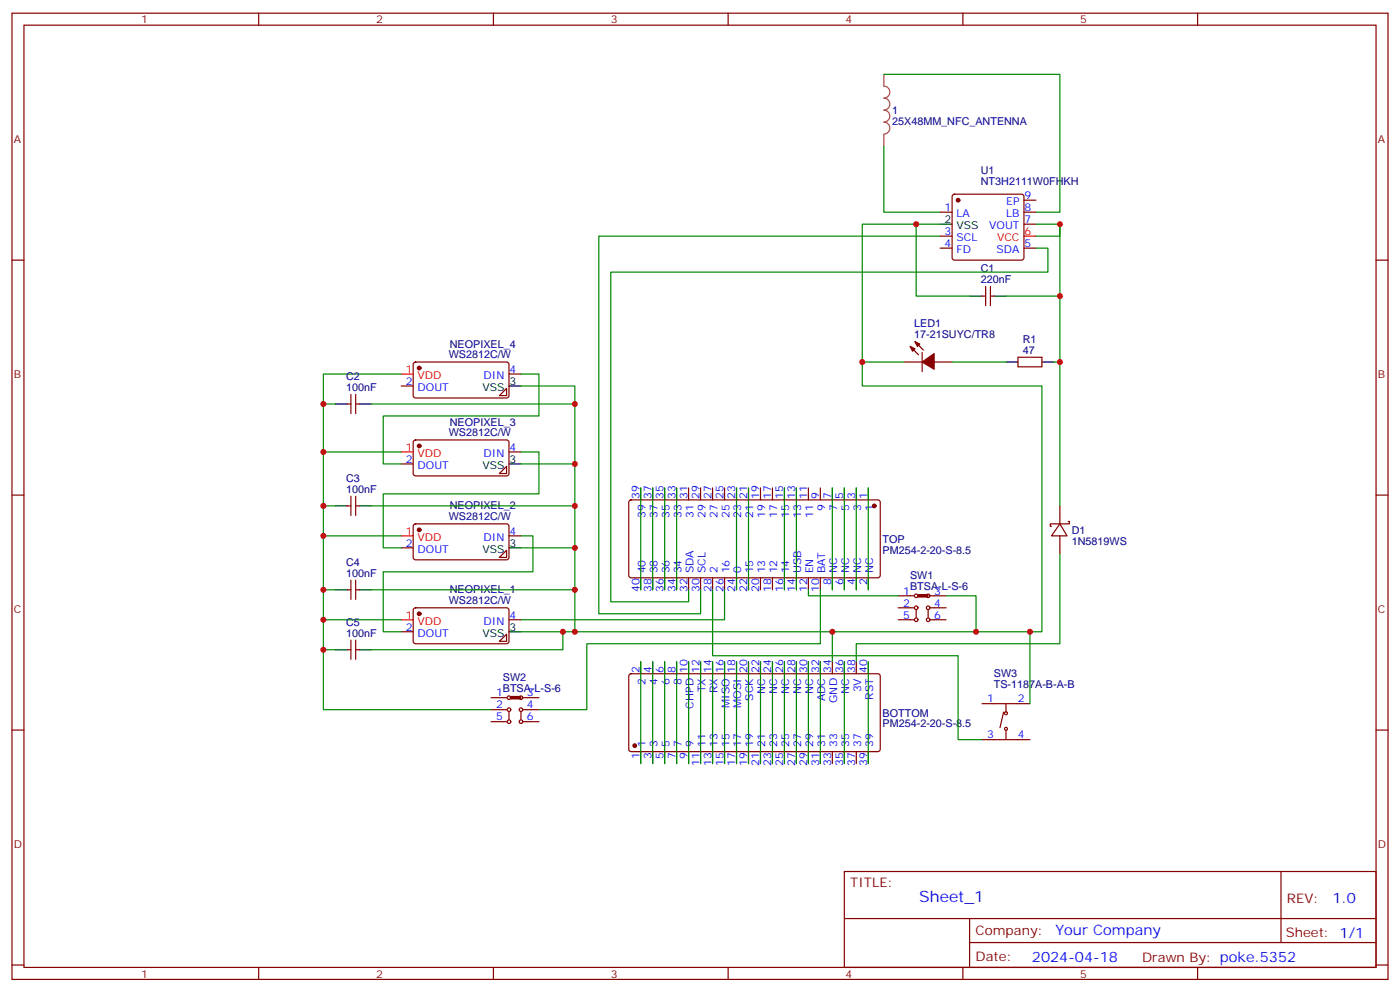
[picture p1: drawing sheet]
<svg xmlns="http://www.w3.org/2000/svg" width="412mm" height="292mm" viewBox="0 0 412 292" stroke-linecap="round" stroke-linejoin="round" font-family="sans-serif">
<g fill="none" stroke="#870000" stroke-width=".35">
<path d="M3.5 3.9h405.4v284.3h-405.4zM7.1 7.4h398.2v277.3h-398.2zM76.2 3.9v3.5M145.3 3.9v3.5M214.5 3.9v3.5M283.6 3.9v3.5M352.8 3.9v3.5M280.7 57.4l.5-.2h19.7l.5 .2 .2 .5v17.9l-.2 .5-.5 .3h-19.7l-.5-.3-.2-.5v-17.9zM301.6 58.9h3.6M3.5 76.6h3.6M276.9 62.4h3.6M276.9 73h3.6"/>
<path d="M276.9 69.5h3.6M301.6 62.4h3.6M301.6 66h3.6M301.6 73h3.6M405.3 76.6h3.6M289.3 87.1h1M290.3 84.3v5.7M291.7 84.3v5.7M291.7 87.1h1.1M102.3 118.9h1.1M103.4 116.1v5.6M104.8 116.1v5.6"/>
<path d="M104.8 118.9h1M118.2 113.6h3.5M121.9 106.7l.5-.2 27.1 .1 .4 .6v9.5l-.7 .4h-27.1l-.4-.7v-9.2zM149.2 114.3v2.1h-2.1zM149.9 110.1h3.6M266.3 106.5h5.3M268.1 102l2.5 2.4M269.5 100.5l2.5 2.5M271.6 103.7v5.7M275.2 106.5h5.3M299.9 105.1h7v2.8h-7zM118.2 136.5h3.5"/>
<path d="M121.9 129.7l.5-.2h27.1l.4 .7v9.4l-.7 .5-27.1-.1-.4-.7v-9.1zM149.2 137.2v2.1h-2.1zM149.9 133h3.6M3.5 145.7h3.6M102.3 148.9h1.1M103.4 146v5.7M104.8 146v5.7M104.8 148.9h1M121.9 154.4l.5-.2h27.1l.4 .7v9.4l-.7 .4h-27.1l-.4-.7v-9.1zM149.9 157.7h3.6M185.4 147.3l.5-.2 73 .1 .4 .6-.1 21.8-.6 .4h-73l-.4-.7v-21.5zM188.7 143.6v3.5"/>
<path d="M192.3 143.6v3.5M195.8 143.6v3.5M199.3 143.6v3.5M202.8 143.6v3.5M206.4 143.6v3.5M209.9 143.6v3.5M213.4 143.6v3.5M217 143.6v3.5M220.5 143.6v3.5M224 143.6v3.5M227.5 143.6v3.5M231.1 143.6v3.5"/>
<path d="M234.6 143.6v3.5M238.1 143.6v3.5M241.7 143.6v3.5M245.2 143.6v3.5M248.7 143.6v3.5M252.2 143.6v3.5M255.8 143.6v3.5M312.2 154.2l2.1 3.5h-4.6zM312.2 154.2h-2.8v.7h.3M312.2 148.9v5.3M312.2 157.7v5.3M314.7 153.5h.3v.7h-2.8"/>
<path d="M405.3 145.7h3.6M102.3 173.6h1.1M103.4 170.7v5.7M104.8 170.7v5.7M104.8 173.6h1M118.2 161.2h3.5M121.9 179.1l.5-.2h27.1l.4 .7v9.4l-.7 .4h-27.1l-.4-.7v-9.1zM149.2 161.9v2.1h-2.1zM188.7 170v3.6M192.3 170v3.6M195.8 170v3.6M199.3 170v3.6"/>
<path d="M202.8 170v3.6M206.4 170v3.6M209.9 170v3.6M213.4 170v3.6M217 170v3.6M220.5 170v3.6M224 170v3.6M227.5 170v3.6M231.1 170v3.6M234.6 170v3.6M238.1 170v3.6M241.7 170v3.6"/>
<path d="M245.2 170v3.6M248.7 170v3.6M252.2 170v3.6M255.8 170v3.6M264.6 178.9h4.6M264.6 175.3h4.6M269.9 179.6v2.1M273.4 179.6v2.1M274.1 178.9h4.6M274.1 175.3h4.6M102.3 191.2h1.1M103.4 188.4v5.6"/>
<path d="M104.8 188.4v5.6M104.8 191.2h1M118.2 185.9h3.5M149.2 186.6v2.1h-2.1zM149.9 182.4h3.6M185.4 198.5l.5-.2h73l.4 .7-.1 21.8-.6 .4-73-.1-.4-.6v-21.5zM188.7 194.7v3.6M192.3 194.7v3.6M195.8 194.7v3.6M199.3 194.7v3.6M202.8 194.7v3.6M206.4 194.7v3.6"/>
<path d="M209.9 194.7v3.6M213.4 194.7v3.6M217 194.7v3.6M220.5 194.7v3.6M224 194.7v3.6M227.5 194.7v3.6M231.1 194.7v3.6M234.6 194.7v3.6M238.1 194.7v3.6M241.7 194.7v3.6M245.2 194.7v3.6M248.7 194.7v3.6"/>
<path d="M252.2 194.7v3.6M255.8 194.7v3.6M264.6 182.4h4.6M274.1 182.4h4.6M3.5 214.8h3.6M144.6 212.4h4.6M144.6 208.8h4.6M144.6 205.3h4.6M149.9 209.5v2.2M153.5 209.5v2.2M154.2 212.4h4.5M154.2 208.8h4.5"/>
<path d="M154.2 205.3h4.5M289.3 217.7h14.1M289.3 207.1h14.1M295.6 209.5l-1 4.6M296.3 207.1v2.4M296.3 215.2v2.5M405.3 214.8h3.6M188.7 221.2v3.5M192.3 221.2v3.5M195.8 221.2v3.5M199.3 221.2v3.5M202.8 221.2v3.5"/>
<path d="M206.4 221.2v3.5M209.9 221.2v3.5M213.4 221.2v3.5M217 221.2v3.5M220.5 221.2v3.5M224 221.2v3.5M227.5 221.2v3.5M231.1 221.2v3.5M234.6 221.2v3.5M238.1 221.2v3.5M241.7 221.2v3.5M245.2 221.2v3.5"/>
<path d="M248.7 221.2v3.5M252.2 221.2v3.5M255.8 221.2v3.5M248.7 256.5h156.6v28.2h-156.6zM377.3 256.5v20.9M248.7 270.3h156.5M285.6 277.4h119.6M285.6 270.3v14.1M3.5 284h3.6M76.2 284.7v3.5M145.3 284.7v3.5M214.5 284.7v3.5"/>
<path d="M283.6 284.7v3.5M352.8 284.7v3.5M405.3 284h3.6"/>
<circle cx="269.9" cy="178.9" r=".53"/>
<circle cx="269.9" cy="175.3" r=".53"/>
<circle cx="273.4" cy="178.9" r=".53"/>
<circle cx="273.4" cy="175.3" r=".53"/>
<circle cx="269.9" cy="182.4" r=".53"/>
<circle cx="273.4" cy="182.4" r=".53"/>
<circle cx="149.9" cy="208.8" r=".53"/>
<circle cx="149.9" cy="212.4" r=".53"/>
<circle cx="149.9" cy="205.3" r=".53"/>
<circle cx="153.5" cy="208.8" r=".53"/>
<circle cx="153.5" cy="212.4" r=".53"/>
<circle cx="153.5" cy="205.3" r=".53"/>
<circle cx="296.3" cy="209.9" r=".44"/>
<circle cx="296.3" cy="214.5" r=".44"/>
</g>
<path d="M301.6 69.5h3.6M118.2 110.1h3.5M118.2 133h3.5M118.2 157.7h3.5M118.2 182.4h3.5" fill="none" stroke="#f00" stroke-width=".35"/>
<g fill="none" stroke="#000" stroke-width=".35">
<path d="M276.9 66h3.6M285.8 87.1h3.5M292.8 87.1h3.5M98.8 118.9h3.5M105.8 118.9h3.6M149.9 113.6h3.6M296.3 106.5h3.6M306.9 106.5h3.5M149.9 136.5h3.6M98.8 148.9h3.5M105.8 148.9h3.6M98.8 173.6h3.5"/>
<path d="M105.8 173.6h3.6M149.9 161.2h3.6M98.8 191.2h3.5M105.8 191.2h3.6M149.9 185.9h3.6"/>
</g>
<g fill="#870000" stroke="#870000" stroke-width=".35">
<path d="M268.1 102l1.4 .7-.7 .7z"/>
<path d="M269.5 100.5l1.4 .7-.7 .8z"/>
<path d="M271.6 106.5l3.6-2.4v4.6z"/>
<circle cx="282.2" cy="58.9" r=".53"/>
<circle cx="257.5" cy="148.9" r=".53"/>
<circle cx="187" cy="219.4" r=".53"/>
<circle cx="123.5" cy="180.6" r=".53"/>
<circle cx="123.5" cy="155.9" r=".53"/>
<circle cx="123.5" cy="131.2" r=".53"/>
<circle cx="123.5" cy="108.3" r=".53"/>
</g>
<path d="M260.3 21.9v3.4a1.76 1.76 0 0 1 1.8 1.8 1.76 1.76 0 0 1-1.8 1.8 1.76 1.76 0 0 1 1.8 1.7 1.76 1.76 0 0 1-1.8 1.8 1.76 1.76 0 0 1 1.8 1.8 1.76 1.76 0 0 1-1.8 1.7 1.76 1.76 0 0 1 1.8 1.8 1.76 1.76 0 0 1-1.8 1.8M260.3 39.6v3.4" fill="none" stroke="#a64a4a" stroke-width=".35"/>
<g fill="none" stroke="#008700" stroke-width=".35">
<path d="M260.3 21.9h51.9v40.5h-7M260.3 43v19.4h16.6M269.9 66v21.1h15.9M276.9 66h-22.9v40.5h12.3M276.9 69.5h-100.5v111.1h30v-7M305.2 66h7v3.5h-7M305.2 73h3.5v7.1h-128.8v97h22.9v-3.5M312.2 66v40.5h-1.8M296.3 87.1h15.9M95.2 118.9h3.6M109.4 118.9h59.9M118.2 110.1h-23v22.9h23"/>
<path d="M153.5 113.6h15.8v22.9h-15.8M153.5 110.1h5.2v12.3h-45.8v14.1h5.3M254 106.5v7.1h52.9v72.3h-61.7v8.8M280.5 106.5h15.8M312.2 106.5v42.4M95.2 133v24.7h23M153.5 133h5.2v12.3h-45.8v15.9h5.3M169.3 136.5v24.7h-15.8M95.2 157.7v24.7h23M95.2 148.9h3.6M109.4 148.9h59.9M153.5 157.7h3.5v10.6h-44.1v17.6h5.3"/>
<path d="M188.7 143.6v30M192.3 143.6v30M195.8 143.6v30M199.3 143.6v30M217 143.6v30M220.5 143.6v30M231.1 143.6v30M234.6 143.6v30M245.2 143.6v30M248.7 143.6v30M252.2 143.6v30M255.8 143.6v30"/>
<path d="M95.2 173.6h3.6M109.4 173.6h59.9M169.3 161.2v24.7h-15.8M209.9 173.6v19.4h72.3v24.7h7.1M213.4 173.6v8.8h-59.9M238.1 173.6v1.7h26.5M241.7 173.6v15.8h-68.8v19.4h-14.2M278.7 175.3h8.8v10.6M312.2 163v26.4h-60v5.3M95.2 182.4v8.8h3.6M95.2 191.2v17.6h49.4M165.8 185.9v5.3h-56.4"/>
<path d="M169.3 185.9h75.9M188.7 194.7v30M192.3 194.7v30M195.8 194.7v30M199.3 194.7v30M202.8 194.7v30M206.4 194.7v30M209.9 194.7v30M213.4 194.7v30M217 194.7v30M220.5 194.7v30M224 194.7v30"/>
<path d="M227.5 194.7v30M231.1 194.7v30M234.6 194.7v30M238.1 194.7v30M241.7 194.7v30M248.7 194.7v30M255.8 194.7v30M303.4 185.9v21.2"/>
</g>
<path d="M270.6 175.3h2.4M150.6 205.3h2.5" fill="none" stroke="#870000" stroke-width="1.1"/>
<g fill="#c00">
<circle cx="312.2" cy="87.1" r=".88"/>
<circle cx="312.2" cy="66" r=".88"/>
<circle cx="269.9" cy="66" r=".88"/>
<circle cx="254" cy="106.5" r=".88"/>
<circle cx="312.2" cy="106.5" r=".88"/>
<circle cx="95.3" cy="133" r=".88"/>
<circle cx="95.3" cy="157.7" r=".88"/>
<circle cx="169.3" cy="136.5" r=".88"/>
<circle cx="169.3" cy="161.2" r=".88"/>
<circle cx="245.2" cy="185.9" r=".88"/>
<circle cx="169.3" cy="185.9" r=".88"/>
<circle cx="95.3" cy="118.9" r=".88"/>
<circle cx="169.3" cy="118.9" r=".88"/>
<circle cx="95.3" cy="148.9" r=".88"/>
<circle cx="169.3" cy="148.9" r=".88"/>
<circle cx="95.3" cy="173.6" r=".88"/>
<circle cx="169.3" cy="173.6" r=".88"/>
<circle cx="165.8" cy="185.9" r=".88"/>
<circle cx="95.3" cy="182.4" r=".88"/>
<circle cx="95.3" cy="191.2" r=".88"/>
<circle cx="287.5" cy="185.9" r=".88"/>
<circle cx="303.4" cy="185.9" r=".88"/>
</g>
<text font-size="4.6" fill="#00f" x="270.8" y="265.5">Sheet_1</text>
<g font-size="4.2" fill="#00f">
<text x="392.5" y="265.7">1.0</text>
<text x="310.9" y="275.3">Your Company</text>
<text x="304" y="283.1">2024-04-18</text>
</g>
<g font-size="3.9" fill="#800">
<text x="250.5" y="261.1">TITLE:</text>
<text x="379.1" y="265.7">REV:</text>
<text x="287.4" y="275.3">Company:</text>
<text x="378.7" y="275.9">Sheet: 1/1</text>
<text x="287.4" y="282.9">Date:</text>
<text x="336.4" y="283">Drawn By: poke.5352</text>
</g>
<g font-size="3.2" fill="#800">
<text x="41.6" y="6.9">1</text>
<text x="110.8" y="6.9">2</text>
<text x="179.9" y="6.9">3</text>
<text x="249.1" y="6.9">4</text>
<text x="318.2" y="6.9">5</text>
<text x="4.1" y="42">A</text>
<text x="405.9" y="42">A</text>
<text x="4.1" y="111.1">B</text>
<text x="405.9" y="111.1">B</text>
<text x="4.1" y="180.3">C</text>
<text x="405.9" y="180.3">C</text>
<text x="4.1" y="249.4">D</text>
<text x="405.9" y="249.4">D</text>
<text x="41.6" y="287.7">1</text>
<text x="110.8" y="287.7">2</text>
<text x="179.9" y="287.7">3</text>
<text x="249.1" y="287.7">4</text>
<text x="318.2" y="287.7">5</text>
</g>
<g font-size="3.2" fill="#000080">
<text x="262.8" y="33.5">1</text>
<text x="262.8" y="36.7">25X48MM_NFC_ANTENNA</text>
<text x="288.9" y="51.2">U1</text>
<text x="288.9" y="54.3">NT3H2111W0FHKH</text>
<text x="288.9" y="83.3">220nF</text>
<text x="288.9" y="80.1">C1</text>
<text x="269.3" y="99.5">17-21SUYC/TR8</text>
<text x="269.3" y="96.3">LED1</text>
<text x="301.3" y="100.9">R1</text>
<text x="132.2" y="105.5">WS2812C/W</text>
<text x="132.5" y="102.3">NEOPIXEL_4</text>
<text x="301.3" y="104.1">47</text>
<text x="102" y="111.8">C2</text>
<text x="102" y="115">100nF</text>
<text x="132.5" y="125.2">NEOPIXEL_3</text>
<text x="132.2" y="128.4">WS2812C/W</text>
<text x="102" y="141.8">C3</text>
<text x="102" y="145">100nF</text>
<text x="132.5" y="149.9">NEOPIXEL_2</text>
<text x="132.2" y="153.1">WS2812C/W</text>
<text x="260" y="159.7">TOP</text>
<text x="315.7" y="160.3">1N5819WS</text>
<text x="315.7" y="157.1">D1</text>
<text x="102" y="166.5">C4</text>
<text x="260" y="162.9">PM254-2-20-S-8.5</text>
<text x="102" y="169.7">100nF</text>
<text x="268.1" y="173.6">BTSA-L-S-6</text>
<text x="268.1" y="170.4">SW1</text>
<text x="132.2" y="177.8">WS2812C/W</text>
<text x="132.5" y="174.6">NEOPIXEL_1</text>
<text x="102" y="184.1">C5</text>
<text x="102" y="187.3">100nF</text>
<text x="148.1" y="203.6">BTSA-L-S-6</text>
<text x="148.1" y="200.4">SW2</text>
<text x="292.8" y="202.3">TS-1187A-B-A-B</text>
<text x="292.8" y="199.1">SW3</text>
<text x="260" y="214.1">PM254-2-20-S-8.5</text>
<text x="260" y="210.9">BOTTOM</text>
</g>
<g font-size="3.2" fill="#00f">
<text x="301.8" y="58.6">9</text>
<text x="278.3" y="62.1">1</text>
<text x="281.8" y="63.9">LA</text>
<text x="296.4" y="63.9">LB</text>
<text x="296.4" y="60.3">EP</text>
<text x="301.8" y="62.1">8</text>
<text x="301.8" y="65.6">7</text>
<text x="278.3" y="69.1">3</text>
<text x="281.8" y="70.9">SCL</text>
<text x="291.4" y="67.4">VOUT</text>
<text x="278.3" y="72.7">4</text>
<text x="281.8" y="74.4">FD</text>
<text x="293.5" y="74.4">SDA</text>
<text x="301.8" y="72.7">5</text>
<text x="119.5" y="113.2">2</text>
<text x="142.5" y="111.5">DIN</text>
<text x="150.1" y="109.7">4</text>
<text x="123" y="115">DOUT</text>
<text x="119.5" y="136.2">2</text>
<text x="123" y="137.9">DOUT</text>
<text x="142.5" y="134.4">DIN</text>
<text x="150.1" y="132.6">4</text>
<text x="188.4" y="146.9" transform="rotate(-90 188.4 146.9)">39</text>
<text x="191.9" y="146.9" transform="rotate(-90 191.9 146.9)">37</text>
<text x="195.4" y="146.9" transform="rotate(-90 195.4 146.9)">35</text>
<text x="199" y="146.9" transform="rotate(-90 199 146.9)">33</text>
<text x="202.5" y="146.9" transform="rotate(-90 202.5 146.9)">31</text>
<text x="206" y="146.9" transform="rotate(-90 206 146.9)">29</text>
<text x="209.5" y="146.9" transform="rotate(-90 209.5 146.9)">27</text>
<text x="213.1" y="146.9" transform="rotate(-90 213.1 146.9)">25</text>
<text x="216.6" y="146.9" transform="rotate(-90 216.6 146.9)">23</text>
<text x="220.1" y="146.9" transform="rotate(-90 220.1 146.9)">21</text>
<text x="223.7" y="146.9" transform="rotate(-90 223.7 146.9)">19</text>
<text x="227.2" y="146.9" transform="rotate(-90 227.2 146.9)">17</text>
<text x="230.7" y="146.9" transform="rotate(-90 230.7 146.9)">15</text>
<text x="234.2" y="146.9" transform="rotate(-90 234.2 146.9)">13</text>
<text x="237.8" y="146.9" transform="rotate(-90 237.8 146.9)">11</text>
<text x="241.3" y="146.9" transform="rotate(-90 241.3 146.9)">9</text>
<text x="244.8" y="146.9" transform="rotate(-90 244.8 146.9)">7</text>
<text x="248.4" y="146.9" transform="rotate(-90 248.4 146.9)">5</text>
<text x="251.9" y="146.9" transform="rotate(-90 251.9 146.9)">3</text>
<text x="255.4" y="146.9" transform="rotate(-90 255.4 146.9)">1</text>
<text x="190.1" y="152.4" transform="rotate(-90 190.1 152.4)">39</text>
<text x="193.7" y="152.4" transform="rotate(-90 193.7 152.4)">37</text>
<text x="197.2" y="152.4" transform="rotate(-90 197.2 152.4)">35</text>
<text x="200.7" y="152.4" transform="rotate(-90 200.7 152.4)">33</text>
<text x="204.3" y="152.4" transform="rotate(-90 204.3 152.4)">31</text>
<text x="207.8" y="152.4" transform="rotate(-90 207.8 152.4)">29</text>
<text x="211.3" y="152.4" transform="rotate(-90 211.3 152.4)">27</text>
<text x="214.8" y="152.4" transform="rotate(-90 214.8 152.4)">25</text>
<text x="218.4" y="152.4" transform="rotate(-90 218.4 152.4)">23</text>
<text x="221.9" y="152.4" transform="rotate(-90 221.9 152.4)">21</text>
<text x="225.4" y="152.4" transform="rotate(-90 225.4 152.4)">19</text>
<text x="229" y="152.4" transform="rotate(-90 229 152.4)">17</text>
<text x="232.5" y="152.4" transform="rotate(-90 232.5 152.4)">15</text>
<text x="236" y="152.4" transform="rotate(-90 236 152.4)">13</text>
<text x="239.5" y="152.4" transform="rotate(-90 239.5 152.4)">11</text>
<text x="243.1" y="150.4" transform="rotate(-90 243.1 150.4)">9</text>
<text x="246.6" y="150.4" transform="rotate(-90 246.6 150.4)">7</text>
<text x="250.1" y="150.4" transform="rotate(-90 250.1 150.4)">5</text>
<text x="253.6" y="150.4" transform="rotate(-90 253.6 150.4)">3</text>
<text x="257.2" y="150.4" transform="rotate(-90 257.2 150.4)">1</text>
<text x="119.5" y="160.9">2</text>
<text x="142.5" y="159.1">DIN</text>
<text x="150.1" y="157.3">4</text>
<text x="123" y="162.6">DOUT</text>
<text x="190.1" y="168.7" transform="rotate(-90 190.1 168.7)">40</text>
<text x="193.7" y="168.7" transform="rotate(-90 193.7 168.7)">38</text>
<text x="197.2" y="168.7" transform="rotate(-90 197.2 168.7)">36</text>
<text x="200.7" y="168.7" transform="rotate(-90 200.7 168.7)">34</text>
<text x="204.3" y="168.7" transform="rotate(-90 204.3 168.7)">SDA</text>
<text x="207.8" y="168.7" transform="rotate(-90 207.8 168.7)">SCL</text>
<text x="211.3" y="168.7" transform="rotate(-90 211.3 168.7)">2</text>
<text x="214.8" y="168.7" transform="rotate(-90 214.8 168.7)">16</text>
<text x="218.4" y="168.7" transform="rotate(-90 218.4 168.7)">0</text>
<text x="221.9" y="168.7" transform="rotate(-90 221.9 168.7)">15</text>
<text x="225.4" y="168.7" transform="rotate(-90 225.4 168.7)">13</text>
<text x="229" y="168.7" transform="rotate(-90 229 168.7)">12</text>
<text x="232.5" y="168.7" transform="rotate(-90 232.5 168.7)">14</text>
<text x="236" y="168.7" transform="rotate(-90 236 168.7)">USB</text>
<text x="239.5" y="168.7" transform="rotate(-90 239.5 168.7)">EN</text>
<text x="243.1" y="168.7" transform="rotate(-90 243.1 168.7)">BAT</text>
<text x="244.8" y="172.2" transform="rotate(-90 244.8 172.2)">8</text>
<text x="246.6" y="168.7" transform="rotate(-90 246.6 168.7)">NC</text>
<text x="248.4" y="172.2" transform="rotate(-90 248.4 172.2)">6</text>
<text x="250.1" y="168.7" transform="rotate(-90 250.1 168.7)">NC</text>
<text x="251.9" y="172.2" transform="rotate(-90 251.9 172.2)">4</text>
<text x="253.6" y="168.7" transform="rotate(-90 253.6 168.7)">NC</text>
<text x="255.4" y="172.2" transform="rotate(-90 255.4 172.2)">2</text>
<text x="257.2" y="168.7" transform="rotate(-90 257.2 168.7)">NC</text>
<text x="188.4" y="174.2" transform="rotate(-90 188.4 174.2)">40</text>
<text x="191.9" y="174.2" transform="rotate(-90 191.9 174.2)">38</text>
<text x="195.4" y="174.2" transform="rotate(-90 195.4 174.2)">36</text>
<text x="199" y="174.2" transform="rotate(-90 199 174.2)">34</text>
<text x="202.5" y="174.2" transform="rotate(-90 202.5 174.2)">32</text>
<text x="206" y="174.2" transform="rotate(-90 206 174.2)">30</text>
<text x="209.5" y="174.2" transform="rotate(-90 209.5 174.2)">28</text>
<text x="213.1" y="174.2" transform="rotate(-90 213.1 174.2)">26</text>
<text x="216.6" y="174.2" transform="rotate(-90 216.6 174.2)">24</text>
<text x="220.1" y="174.2" transform="rotate(-90 220.1 174.2)">22</text>
<text x="223.7" y="174.2" transform="rotate(-90 223.7 174.2)">20</text>
<text x="227.2" y="174.2" transform="rotate(-90 227.2 174.2)">18</text>
<text x="230.7" y="174.2" transform="rotate(-90 230.7 174.2)">16</text>
<text x="234.2" y="174.2" transform="rotate(-90 234.2 174.2)">14</text>
<text x="237.8" y="174.2" transform="rotate(-90 237.8 174.2)">12</text>
<text x="241.3" y="174.2" transform="rotate(-90 241.3 174.2)">10</text>
<text x="266.1" y="178.5">2</text>
<text x="266.1" y="175">1</text>
<text x="275.2" y="178.5">4</text>
<text x="275.2" y="175">3</text>
<text x="119.5" y="185.6">2</text>
<text x="142.5" y="183.8">DIN</text>
<text x="150.1" y="182">4</text>
<text x="266.1" y="182">5</text>
<text x="275.2" y="182">6</text>
<text x="123" y="187.3">DOUT</text>
<text x="188.4" y="198.1" transform="rotate(-90 188.4 198.1)">2</text>
<text x="190.1" y="201.6" transform="rotate(-90 190.1 201.6)">2</text>
<text x="191.9" y="198.1" transform="rotate(-90 191.9 198.1)">4</text>
<text x="193.7" y="201.6" transform="rotate(-90 193.7 201.6)">4</text>
<text x="195.4" y="198.1" transform="rotate(-90 195.4 198.1)">6</text>
<text x="197.2" y="201.6" transform="rotate(-90 197.2 201.6)">6</text>
<text x="199" y="198.1" transform="rotate(-90 199 198.1)">8</text>
<text x="200.7" y="201.6" transform="rotate(-90 200.7 201.6)">8</text>
<text x="202.5" y="198.1" transform="rotate(-90 202.5 198.1)">10</text>
<text x="206" y="198.1" transform="rotate(-90 206 198.1)">12</text>
<text x="207.8" y="203.7" transform="rotate(-90 207.8 203.7)">TX</text>
<text x="209.5" y="198.1" transform="rotate(-90 209.5 198.1)">14</text>
<text x="211.3" y="203.9" transform="rotate(-90 211.3 203.9)">RX</text>
<text x="213.1" y="198.1" transform="rotate(-90 213.1 198.1)">16</text>
<text x="216.6" y="198.1" transform="rotate(-90 216.6 198.1)">18</text>
<text x="220.1" y="198.1" transform="rotate(-90 220.1 198.1)">20</text>
<text x="223.7" y="198.1" transform="rotate(-90 223.7 198.1)">22</text>
<text x="227.2" y="198.1" transform="rotate(-90 227.2 198.1)">24</text>
<text x="230.7" y="198.1" transform="rotate(-90 230.7 198.1)">26</text>
<text x="234.2" y="198.1" transform="rotate(-90 234.2 198.1)">28</text>
<text x="237.8" y="198.1" transform="rotate(-90 237.8 198.1)">30</text>
<text x="241.3" y="198.1" transform="rotate(-90 241.3 198.1)">32</text>
<text x="244.8" y="198.1" transform="rotate(-90 244.8 198.1)">34</text>
<text x="248.4" y="198.1" transform="rotate(-90 248.4 198.1)">36</text>
<text x="251.9" y="198.1" transform="rotate(-90 251.9 198.1)">38</text>
<text x="253.6" y="203.8" transform="rotate(-90 253.6 203.8)">3V</text>
<text x="255.4" y="198.1" transform="rotate(-90 255.4 198.1)">40</text>
<text x="146.2" y="208.5">2</text>
<text x="146.2" y="205">1</text>
<text x="155.2" y="208.5">4</text>
<text x="155.2" y="205">3</text>
<text x="204.3" y="208.5" transform="rotate(-90 204.3 208.5)">CHPD</text>
<text x="214.8" y="208.2" transform="rotate(-90 214.8 208.2)">MISO</text>
<text x="218.4" y="208.2" transform="rotate(-90 218.4 208.2)">MOSI</text>
<text x="221.9" y="206.1" transform="rotate(-90 221.9 206.1)">SCK</text>
<text x="225.4" y="204.2" transform="rotate(-90 225.4 204.2)">NC</text>
<text x="229" y="204.2" transform="rotate(-90 229 204.2)">NC</text>
<text x="232.5" y="204.2" transform="rotate(-90 232.5 204.2)">NC</text>
<text x="236" y="204.2" transform="rotate(-90 236 204.2)">NC</text>
<text x="239.5" y="204.2" transform="rotate(-90 239.5 204.2)">NC</text>
<text x="243.1" y="206.4" transform="rotate(-90 243.1 206.4)">ADC</text>
<text x="246.6" y="206.8" transform="rotate(-90 246.6 206.8)">GND</text>
<text x="250.1" y="204.2" transform="rotate(-90 250.1 204.2)">NC</text>
<text x="257.2" y="205.9" transform="rotate(-90 257.2 205.9)">RST</text>
<text x="290.8" y="206.7">1</text>
<text x="299.9" y="206.7">2</text>
<text x="146.2" y="212">5</text>
<text x="155.2" y="212">6</text>
<text x="190.1" y="219.9" transform="rotate(-90 190.1 219.9)">1</text>
<text x="193.7" y="219.9" transform="rotate(-90 193.7 219.9)">3</text>
<text x="197.2" y="219.9" transform="rotate(-90 197.2 219.9)">5</text>
<text x="200.7" y="219.9" transform="rotate(-90 200.7 219.9)">7</text>
<text x="204.3" y="219.9" transform="rotate(-90 204.3 219.9)">9</text>
<text x="207.8" y="219.9" transform="rotate(-90 207.8 219.9)">11</text>
<text x="211.3" y="219.9" transform="rotate(-90 211.3 219.9)">13</text>
<text x="214.8" y="219.9" transform="rotate(-90 214.8 219.9)">15</text>
<text x="218.4" y="219.9" transform="rotate(-90 218.4 219.9)">17</text>
<text x="221.9" y="219.9" transform="rotate(-90 221.9 219.9)">19</text>
<text x="225.4" y="219.9" transform="rotate(-90 225.4 219.9)">21</text>
<text x="229" y="219.9" transform="rotate(-90 229 219.9)">23</text>
<text x="232.5" y="219.9" transform="rotate(-90 232.5 219.9)">25</text>
<text x="236" y="219.9" transform="rotate(-90 236 219.9)">27</text>
<text x="239.5" y="219.9" transform="rotate(-90 239.5 219.9)">29</text>
<text x="243.1" y="219.9" transform="rotate(-90 243.1 219.9)">31</text>
<text x="246.6" y="219.9" transform="rotate(-90 246.6 219.9)">33</text>
<text x="250.1" y="219.9" transform="rotate(-90 250.1 219.9)">35</text>
<text x="253.6" y="219.9" transform="rotate(-90 253.6 219.9)">37</text>
<text x="257.2" y="219.9" transform="rotate(-90 257.2 219.9)">39</text>
<text x="290.8" y="217.3">3</text>
<text x="299.9" y="217.3">4</text>
<text x="188.4" y="223.4" transform="rotate(-90 188.4 223.4)">1</text>
<text x="191.9" y="223.4" transform="rotate(-90 191.9 223.4)">3</text>
<text x="195.4" y="223.4" transform="rotate(-90 195.4 223.4)">5</text>
<text x="199" y="223.4" transform="rotate(-90 199 223.4)">7</text>
<text x="202.5" y="223.4" transform="rotate(-90 202.5 223.4)">9</text>
<text x="206" y="225.4" transform="rotate(-90 206 225.4)">11</text>
<text x="209.5" y="225.4" transform="rotate(-90 209.5 225.4)">13</text>
<text x="213.1" y="225.4" transform="rotate(-90 213.1 225.4)">15</text>
<text x="216.6" y="225.4" transform="rotate(-90 216.6 225.4)">17</text>
<text x="220.1" y="225.4" transform="rotate(-90 220.1 225.4)">19</text>
<text x="223.7" y="225.4" transform="rotate(-90 223.7 225.4)">21</text>
<text x="227.2" y="225.4" transform="rotate(-90 227.2 225.4)">23</text>
<text x="230.7" y="225.4" transform="rotate(-90 230.7 225.4)">25</text>
<text x="234.2" y="225.4" transform="rotate(-90 234.2 225.4)">27</text>
<text x="237.8" y="225.4" transform="rotate(-90 237.8 225.4)">29</text>
<text x="241.3" y="225.4" transform="rotate(-90 241.3 225.4)">31</text>
<text x="244.8" y="225.4" transform="rotate(-90 244.8 225.4)">33</text>
<text x="248.4" y="225.4" transform="rotate(-90 248.4 225.4)">35</text>
<text x="251.9" y="225.4" transform="rotate(-90 251.9 225.4)">37</text>
<text x="255.4" y="225.4" transform="rotate(-90 255.4 225.4)">39</text>
</g>
<g font-size="3.2">
<text x="278.3" y="65.6">2</text>
<text x="281.8" y="67.4">VSS</text>
<text x="150.1" y="113.2">3</text>
<text x="142.1" y="115">VSS</text>
<text x="142.1" y="137.9">VSS</text>
<text x="150.1" y="136.2">3</text>
<text x="150.1" y="160.9">3</text>
<text x="142.1" y="162.6">VSS</text>
<text x="150.1" y="185.6">3</text>
<text x="142.1" y="187.3">VSS</text>
</g>
<g font-size="3.2" fill="#f00">
<text x="293.7" y="70.9">VCC</text>
<text x="301.8" y="69.1">6</text>
<text x="119.5" y="109.7">1</text>
<text x="123" y="111.5">VDD</text>
<text x="119.5" y="132.6">1</text>
<text x="123" y="134.4">VDD</text>
<text x="119.5" y="157.3">1</text>
<text x="123" y="159.1">VDD</text>
<text x="119.5" y="182">1</text>
<text x="123" y="183.8">VDD</text>
</g>
</svg>
